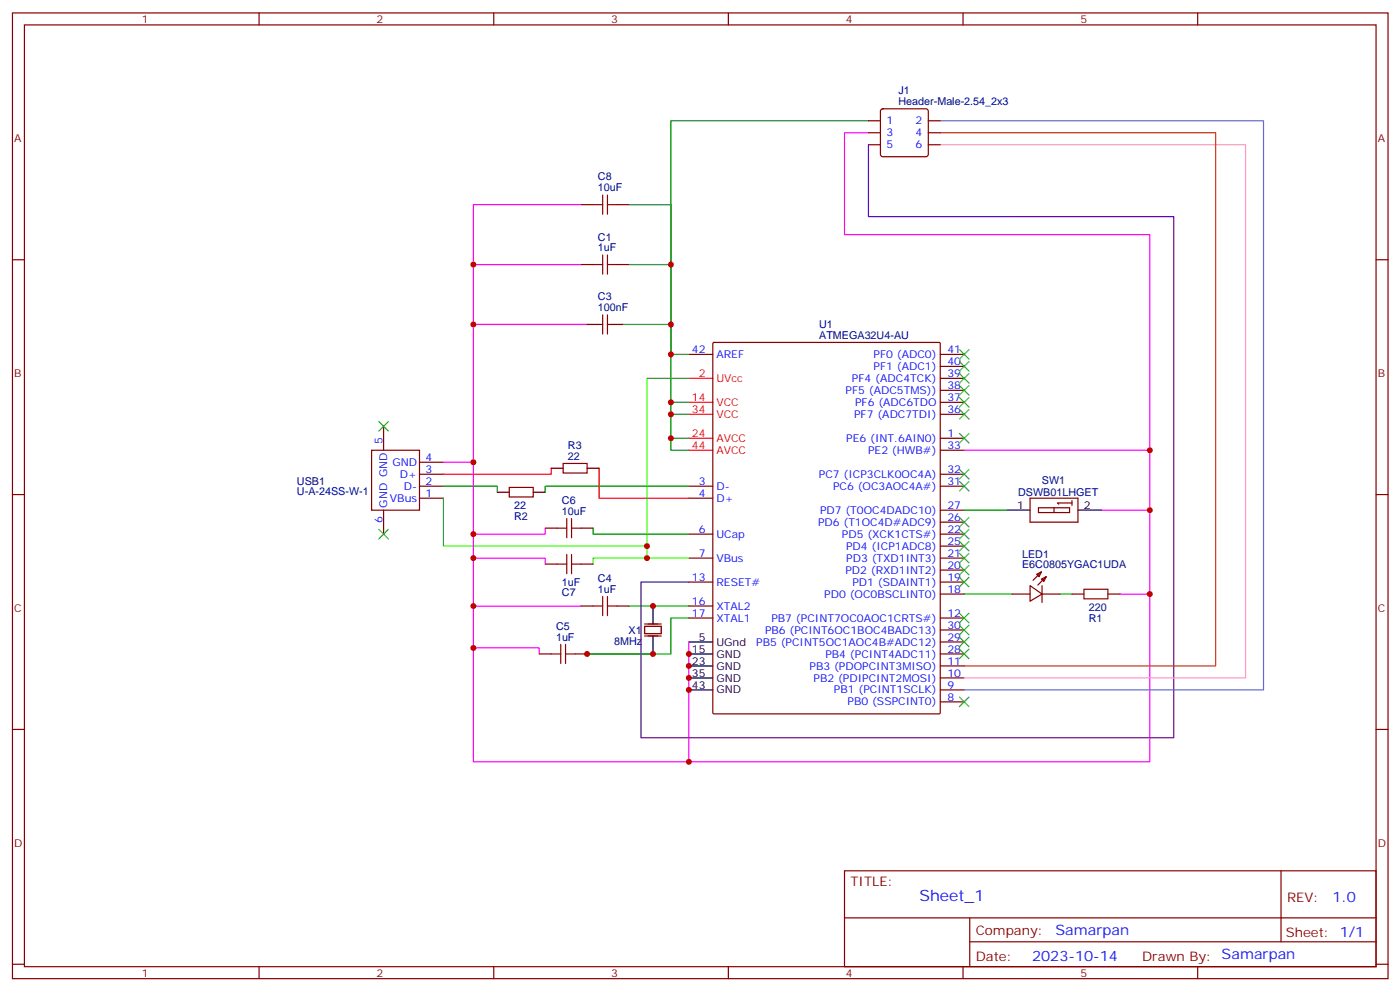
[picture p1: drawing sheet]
<svg xmlns="http://www.w3.org/2000/svg" width="413mm" height="292mm" viewBox="0 0 413 292" stroke-linecap="round" stroke-linejoin="round" font-family="sans-serif">
<g fill="none" stroke="#870000" stroke-width=".35">
<path d="M3.7 3.8h405.3v284.3h-405.3zM7.2 7.3h398.3v277.3h-398.3zM76.3 3.8v3.5M145.5 3.8v3.5M214.6 3.8v3.5M283.8 3.8v3.5M352.9 3.8v3.5M255.9 35.6h3.5M255.9 39.1h3.5M259.7 32.2l.4-.2h12.7l.5 .2 .2 .5v12.7l-.2 .5-.5 .2h-12.7l-.5-.2-.2-.5v-12.7zM273.5 35.6h3.6M273.5 39.1h3.6"/>
<path d="M255.9 42.6h3.5M273.5 42.6h3.6M3.7 76.5h3.5M171.2 60.3h3.6M171.2 77.9h3.6M181.8 60.3h3.5M181.8 77.9h3.5M405.5 76.5h3.5M176.5 95.5h1.1M177.6 92.7v5.7M179 92.7v5.7M179 95.5h1.1"/>
<path d="M203 104.4h7M210.1 101l.3-.2h66.3l.3 .2 .1 108.8-.2 .3-66.5 .1-.3-.2zM277.1 104.4h7M277.1 107.9h7M277.1 111.4h7M277.1 114.9h7M277.1 118.5h7M109.5 132.6h14.1v17.6h-14.1zM113 125.5v7.1M123.6 139.6h7.1M123.6 136.1h7.1M165.9 136.5h7.1v2.8h-7.1z"/>
<path d="M277.1 132.6h7M277.1 139.6h7M277.1 129h7M277.1 122h7M3.7 145.6h3.5M113 150.2v7.1M123.6 143.2h7.1M123.6 146.7h7.1M150.1 143.5h7v2.8h-7zM160.7 155.5h3.5M171.2 155.5h3.6M203 143.2h7"/>
<path d="M203 157.3h7M203 146.7h7M277.1 143.2h7M277.1 157.3h7M277.1 153.7h7M277.1 150.2h7M303.5 146.7h14.1v7h-14.1zM306 149.5h9.2v1.4h-9.2zM310.6 149.5v1.4M315.9 148.1h-4.3l.4 .3M315.9 147.4v1.4M405.5 145.6h3.5"/>
<path d="M160.7 166.1h3.5M171.2 178.4h3.6M171.2 166.1h3.6M181.8 178.4h3.5M203 171.4h7M203 164.3h7M203 178.4h7M277.1 174.9h7M277.1 171.4h7M277.1 167.9h7M277.1 164.3h7M277.1 160.8h7"/>
<path d="M298.2 174.9h5.3M303.5 172.4l3.6 2.5-3.6 2.1zM305.5 169.1l1.4-.7-.7 1.4zM306.9 170.5l1.4-.7-.7 1.4zM306.9 168.4l-2.5 2.5M307.1 174.9h5.2M307.1 172.4v5M308.3 169.8l-2.5 2.5M315.9 174.9h3.5M326.5 174.9h3.5M158.9 192.5h3.5M169.5 192.5h3.5"/>
<path d="M203 182h7M277.1 182h7M277.1 199.6h7M277.1 196.1h7M277.1 192.5h7M277.1 189h7M277.1 185.5h7M3.7 214.8h3.5M277.1 206.7h7M277.1 203.1h7M405.5 214.8h3.5M248.8 256.4h156.7v28.2h-156.7z"/>
<path d="M377.5 256.4v20.9M248.9 270.2h156.5M285.8 277.3h119.6M285.8 270.2v14.2M3.7 283.9h3.5M76.3 284.6v3.5M145.5 284.6v3.5M214.6 284.6v3.5M283.8 284.6v3.5M352.9 284.6v3.5M405.5 283.9h3.5"/>
</g>
<g fill="none" stroke="#000" stroke-width=".35">
<path d="M173 95.5h3.5M180.1 95.5h3.5M162.4 137.9h3.5M173 137.9h3.5M146.5 144.9h3.6M157.1 144.9h3.6M296.5 150.2h7M317.6 150.2h7.1M192.4 178.4v5.3M192.4 187.3v5.2M203 196.1h7M203 192.5h7"/>
<path d="M203 199.6h7M203 189h7M203 203.1h7"/>
</g>
<path d="M203 111.4h7M203 118.5h7M162.4 137.9v1.7h-31.7M176.5 137.9v8.8h26.5M203 122h7M203 129h7M203 132.6h7" fill="none" stroke="#f00" stroke-width=".35"/>
<g fill="none" stroke="#008700" stroke-width=".35">
<path d="M255.9 35.6h-58.2v68.8v-44.1h-12.4M185.3 77.9h12.4M183.6 95.5h14.1M197.7 118.5v14.1h5.3M203 104.4h-5.3v14.1h5.3M197.7 122h5.3M197.7 129h5.3M130.7 143.2h15.8v1.7M174.8 155.5v1.8h28.2M203 143.2h-42.3v1.7M284.1 150.2h12.4M185.3 178.4h17.7"/>
<path d="M284.1 174.9h14.1M312.3 174.9h3.6M203 182h-5.3v10.5h-24.7h19.4"/>
</g>
<path d="M255.9 39.1h-7.1v30h90v63.5M139.5 77.9h31.7M171.2 60.3h-31.7v164h63.5v-35.3M139.5 95.5h33.5M130.7 136.1h8.8M284.1 132.6h54.7v91.7h-135.8M160.7 155.5v1.8h-21.2M324.7 150.2h14.1M139.5 164.3h21.2v1.8M139.5 178.4h31.7M330 174.9h8.8M139.5 190.8h19.4v1.7" fill="none" stroke="#f0f" stroke-width=".35"/>
<path d="M203 111.4h-12.4v52.9M130.7 146.7v14.1h59.9M203 164.3h-28.2v1.8" fill="none" stroke="#3f0" stroke-width=".35"/>
<path d="M189.9 184.4h5v2.1h-5zM189.9 187.3h5M189.9 183.7h5" fill="none" stroke="#871200" stroke-width=".35"/>
<g fill="none" stroke="#a10000" stroke-width=".35">
<path d="M177.6 57.4v5.7M179 57.4v5.7M174.8 60.3h2.8M174.8 77.9h2.8M177.6 75.1v5.6M179 60.3h2.8M179 75.1v5.6M179 77.9h2.8M164.2 155.5h2.8M167 152.7v5.6M168.4 155.5h2.8M168.4 152.7v5.6"/>
<path d="M164.2 166.1h2.8M167 163.3v5.6M168.4 163.3v5.6M168.4 166.1h2.8M174.8 178.4h2.8M177.6 175.6v5.7M179 175.6v5.7M179 178.4h2.8M319.4 173.5h7.1v2.8h-7.1zM162.4 192.5h2.8M165.2 189.7v5.7M166.7 192.5h2.8"/>
<path d="M166.7 189.7v5.7"/>
</g>
<g fill="none" stroke="#3c3" stroke-width=".35">
<path d="M282.7 102.9l2.8 2.9M282.7 106.5l2.8 2.8M282.7 110l2.8 2.8M282.7 113.5l2.8 2.8M282.7 117.1l2.8 2.8M285.5 102.9l-2.8 2.9M285.5 106.5l-2.8 2.8M285.5 110l-2.8 2.8M285.5 113.5l-2.8 2.8M285.5 117.1l-2.8 2.8M111.6 124.1l2.8 2.8M114.4 124.1l-2.8 2.8"/>
<path d="M282.7 120.6l2.8 2.8M282.7 127.6l2.8 2.9M282.7 138.2l2.8 2.8M285.5 120.6l-2.8 2.8M285.5 127.6l-2.8 2.9M285.5 138.2l-2.8 2.8M111.6 155.9l2.8 2.8M114.4 155.9l-2.8 2.8M282.7 141.7l2.8 2.9M282.7 152.3l2.8 2.9M282.7 155.9l2.8 2.8M282.7 159.4l2.8 2.8"/>
<path d="M285.5 141.7l-2.8 2.9M285.5 152.3l-2.8 2.9M285.5 155.9l-2.8 2.8M285.5 159.4l-2.8 2.8M282.7 162.9l2.8 2.8M282.7 166.4l2.8 2.9M282.7 170l2.8 2.8M285.5 162.9l-2.8 2.8M285.5 166.4l-2.8 2.9M285.5 170l-2.8 2.8M282.7 180.6l2.8 2.8M282.7 184.1l2.8 2.8"/>
<path d="M282.7 187.6l2.8 2.8M282.7 191.1l2.8 2.9M285.5 180.6l-2.8 2.8M285.5 184.1l-2.8 2.8M285.5 187.6l-2.8 2.8M285.5 191.1l-2.8 2.9M282.7 205.2l2.8 2.9M285.5 205.2l-2.8 2.9"/>
</g>
<path d="M298.2 63.8h47.7v153.4h-157v-45.8h14.1" fill="none" stroke="#609" stroke-width=".35"/>
<path d="M277.1 42.6h89.9v157h-82.9" fill="none" stroke="#f9c" stroke-width=".35"/>
<path d="M277.1 35.6h95.2v167.5h-88.2" fill="none" stroke="#66c" stroke-width=".35"/>
<path d="M277.1 39.1h81.1v157h-74.1" fill="none" stroke="#c30" stroke-width=".35"/>
<path d="M255.9 42.6v21.2h42.3" fill="none" stroke="#60f" stroke-width=".35"/>
<g fill="#c00">
<circle cx="338.8" cy="132.6" r=".88"/>
<circle cx="338.8" cy="150.2" r=".88"/>
<circle cx="338.8" cy="174.9" r=".88"/>
<circle cx="173" cy="192.5" r=".88"/>
<circle cx="192.4" cy="192.5" r=".88"/>
<circle cx="192.4" cy="178.4" r=".88"/>
<circle cx="139.5" cy="95.5" r=".88"/>
<circle cx="139.5" cy="136.1" r=".88"/>
<circle cx="139.5" cy="157.3" r=".88"/>
<circle cx="139.5" cy="164.3" r=".88"/>
<circle cx="139.5" cy="178.4" r=".88"/>
<circle cx="139.5" cy="190.8" r=".88"/>
<circle cx="197.7" cy="129" r=".88"/>
<circle cx="197.7" cy="118.5" r=".88"/>
<circle cx="190.6" cy="164.3" r=".88"/>
<circle cx="190.6" cy="160.8" r=".88"/>
<circle cx="197.7" cy="122" r=".88"/>
<circle cx="139.5" cy="77.9" r=".88"/>
<circle cx="203" cy="224.3" r=".88"/>
<circle cx="203" cy="196.1" r=".88"/>
<circle cx="203" cy="192.5" r=".88"/>
<circle cx="203" cy="199.6" r=".88"/>
<circle cx="203" cy="203.1" r=".88"/>
<circle cx="197.7" cy="95.5" r=".88"/>
<circle cx="197.7" cy="77.9" r=".88"/>
<circle cx="197.7" cy="104.4" r=".88"/>
</g>
<text font-size="4.6" fill="#00f" x="270.9" y="265.4">Sheet_1</text>
<g font-size="4.2" fill="#00f">
<text x="392.6" y="265.7">1.0</text>
<text x="311" y="275.2">Samarpan</text>
<text x="304.1" y="283">2023-10-14</text>
</g>
<g font-size="3.9" fill="#800">
<text x="250.6" y="261">TITLE:</text>
<text x="379.2" y="265.7">REV:</text>
<text x="287.5" y="275.2">Company:</text>
<text x="378.9" y="275.8">Sheet: 1/1</text>
<text x="287.5" y="282.9">Date:</text>
<text x="336.6" y="282.9">Drawn By: Samarpan</text>
</g>
<g font-size="3.2" fill="#800">
<text x="41.8" y="6.8">1</text>
<text x="110.9" y="6.8">2</text>
<text x="180.1" y="6.8">3</text>
<text x="249.2" y="6.8">4</text>
<text x="318.3" y="6.8">5</text>
<text x="4.2" y="41.9">A</text>
<text x="406" y="41.9">A</text>
<text x="4.2" y="111.1">B</text>
<text x="406" y="111.1">B</text>
<text x="4.2" y="180.2">C</text>
<text x="406" y="180.2">C</text>
<text x="4.2" y="249.3">D</text>
<text x="406" y="249.3">D</text>
<text x="41.8" y="287.6">1</text>
<text x="110.9" y="287.6">2</text>
<text x="180.1" y="287.6">3</text>
<text x="249.2" y="287.6">4</text>
<text x="318.3" y="287.6">5</text>
</g>
<g font-size="3.2" fill="#000080">
<text x="264.7" y="27.8">J1</text>
<text x="264.7" y="31">Header-Male-2.54_2x3</text>
<text x="176.2" y="53.1">C8</text>
<text x="176.2" y="56.4">10uF</text>
<text x="176.2" y="70.8">C1</text>
<text x="176.2" y="74">1uF</text>
<text x="176.2" y="88.4">C3</text>
<text x="176.2" y="91.7">100nF</text>
<text x="241.4" y="99.8">ATMEGA32U4-AU</text>
<text x="241.4" y="96.6">U1</text>
<text x="167.4" y="135.4">22</text>
<text x="167.4" y="132.2">R3</text>
<text x="87.5" y="142.7">USB1</text>
<text x="307" y="142.5">SW1</text>
<text x="87.5" y="145.8">U-A-24SS-W-1</text>
<text x="151.5" y="149.9">22</text>
<text x="165.6" y="148.4">C6</text>
<text x="300" y="146.2">DSWB01LHGET</text>
<text x="151.5" y="153.1">R2</text>
<text x="165.6" y="151.6">10uF</text>
<text x="301.2" y="167.3">E6C0805YGAC1UDA</text>
<text x="301.2" y="164.1">LED1</text>
<text x="165.6" y="172.4">1uF</text>
<text x="176.2" y="171.4">C4</text>
<text x="165.6" y="175.6">C7</text>
<text x="176.2" y="174.6">1uF</text>
<text x="320.8" y="179.8">220</text>
<text x="163.8" y="185.5">C5</text>
<text x="320.8" y="183">R1</text>
<text x="163.8" y="188.7">1uF</text>
<text x="180.9" y="189.8">8MHz</text>
<text x="185.2" y="186.7">X1</text>
</g>
<g font-size="3.2" fill="#00f">
<text x="261.2" y="36.6">1</text>
<text x="261.2" y="40.1">3</text>
<text x="269.8" y="36.6">2</text>
<text x="269.8" y="40.1">4</text>
<text x="261.2" y="43.7">5</text>
<text x="269.8" y="43.7">6</text>
<text x="203.9" y="104">42</text>
<text x="211.1" y="105.4">AREF</text>
<text x="257.4" y="105.4">PF0 (ADC0)</text>
<text x="279.2" y="104">41</text>
<text x="279.2" y="107.5">40</text>
<text x="251" y="112.5">PF4 (ADC4TCK)</text>
<text x="257.4" y="108.9">PF1 (ADC1)</text>
<text x="279.2" y="111.1">39</text>
<text x="249.2" y="116">PF5 (ADC5TMS))</text>
<text x="252" y="119.5">PF6 (ADC6TDO</text>
<text x="279.2" y="114.6">38</text>
<text x="279.2" y="118.1">37</text>
<text x="251.7" y="123">PF7 (ADC7TDI)</text>
<text x="279.2" y="121.6">36</text>
<text x="112.7" y="130.8" transform="rotate(-90 112.7 130.8)">5</text>
<text x="249.4" y="130.1">PE6 (INT.6AIN0)</text>
<text x="279.2" y="128.7">1</text>
<text x="115.6" y="137.2">GND</text>
<text x="125.4" y="135.7">4</text>
<text x="255.8" y="133.6">PE2 (HWB#)</text>
<text x="279.2" y="132.2">33</text>
<text x="117.9" y="140.7">D+</text>
<text x="125.4" y="142.8">2</text>
<text x="125.4" y="139.3">3</text>
<text x="205.9" y="142.8">3</text>
<text x="241.3" y="140.7">PC7 (ICP3CLK0OC4A)</text>
<text x="279.2" y="142.8">31</text>
<text x="279.2" y="139.3">32</text>
<text x="114.1" y="149.5" transform="rotate(-90 114.1 149.5)">GND GND</text>
<text x="114.9" y="147.7">VBus</text>
<text x="119" y="144.2">D-</text>
<text x="125.4" y="146.3">1</text>
<text x="205.9" y="146.3">4</text>
<text x="211.1" y="144.2">D-</text>
<text x="211.1" y="147.7">D+</text>
<text x="245.5" y="144.2">PC6 (OC3AOC4A#)</text>
<text x="279.2" y="149.9">27</text>
<text x="112.7" y="154" transform="rotate(-90 112.7 154)">6</text>
<text x="241" y="154.8">PD6 (T1OC4D#ADC9)</text>
<text x="241.6" y="151.3">PD7 (T0OC4DADC10)</text>
<text x="279.2" y="153.4">26</text>
<text x="205.9" y="156.9">6</text>
<text x="211.1" y="158.3">UCap</text>
<text x="248.1" y="158.3">PD5 (XCK1CTS#)</text>
<text x="249.3" y="161.9">PD4 (ICP1ADC8)</text>
<text x="279.2" y="160.4">25</text>
<text x="279.2" y="156.9">22</text>
<text x="205.9" y="164">7</text>
<text x="211.1" y="165.4">VBus</text>
<text x="249.4" y="165.4">PD3 (TXD1INT3)</text>
<text x="279.2" y="167.5">20</text>
<text x="279.2" y="164">21</text>
<text x="203.9" y="171">13</text>
<text x="211.1" y="172.4">RESET#</text>
<text x="249.1" y="168.9">PD2 (RXD1INT2)</text>
<text x="251.2" y="172.4">PD1 (SDAINT1)</text>
<text x="279.2" y="171">19</text>
<text x="203.9" y="178.1">16</text>
<text x="211.1" y="179.5">XTAL2</text>
<text x="242.9" y="176">PD0 (OC0BSCLINT0)</text>
<text x="279.2" y="174.6">18</text>
<text x="203.9" y="181.6">17</text>
<text x="211.1" y="183">XTAL1</text>
<text x="227.3" y="183">PB7 (PCINT7OC0AOC1CRTS#)</text>
<text x="279.2" y="181.6">12</text>
<text x="279.2" y="185.1">30</text>
<text x="222.8" y="190.1">PB5 (PCINT5OC1AOC4B#ADC12)</text>
<text x="225.4" y="186.5">PB6 (PCINT6OC1BOC4BADC13)</text>
<text x="279.2" y="188.7">29</text>
<text x="238.6" y="197.1">PB3 (PDOPCINT3MISO)</text>
<text x="243.2" y="193.6">PB4 (PCINT4ADC11)</text>
<text x="279.2" y="195.7">11</text>
<text x="279.2" y="192.2">28</text>
<text x="239.7" y="200.7">PB2 (PDIPCINT2MOSI)</text>
<text x="279.2" y="202.8">9</text>
<text x="279.2" y="199.2">10</text>
<text x="245.8" y="204.2">PB1 (PCINT1SCLK)</text>
<text x="249.8" y="207.7">PB0 (SSPCINT0)</text>
<text x="279.2" y="206.3">8</text>
</g>
<g font-size="3.2" fill="#f00">
<text x="205.9" y="111.1">2</text>
<text x="211.1" y="112.5">UVcc</text>
<text x="203.9" y="118.1">14</text>
<text x="211.1" y="119.5">VCC</text>
<text x="203.9" y="121.6">34</text>
<text x="211.1" y="123">VCC</text>
<text x="203.9" y="128.7">24</text>
<text x="211.1" y="130.1">AVCC</text>
<text x="203.9" y="132.2">44</text>
<text x="211.1" y="133.6">AVCC</text>
</g>
<g font-size="3.2">
<text x="299.7" y="149.9">1</text>
<text x="319.4" y="149.9">2</text>
<text x="205.9" y="188.7">5</text>
<text x="211.1" y="190.1">UGnd</text>
<text x="203.9" y="195.7">23</text>
<text x="203.9" y="192.2">15</text>
<text x="211.1" y="197.1">GND</text>
<text x="211.1" y="193.6">GND</text>
<text x="203.9" y="199.2">35</text>
<text x="203.9" y="202.8">43</text>
<text x="211.1" y="200.7">GND</text>
<text x="211.1" y="204.2">GND</text>
</g>
</svg>
